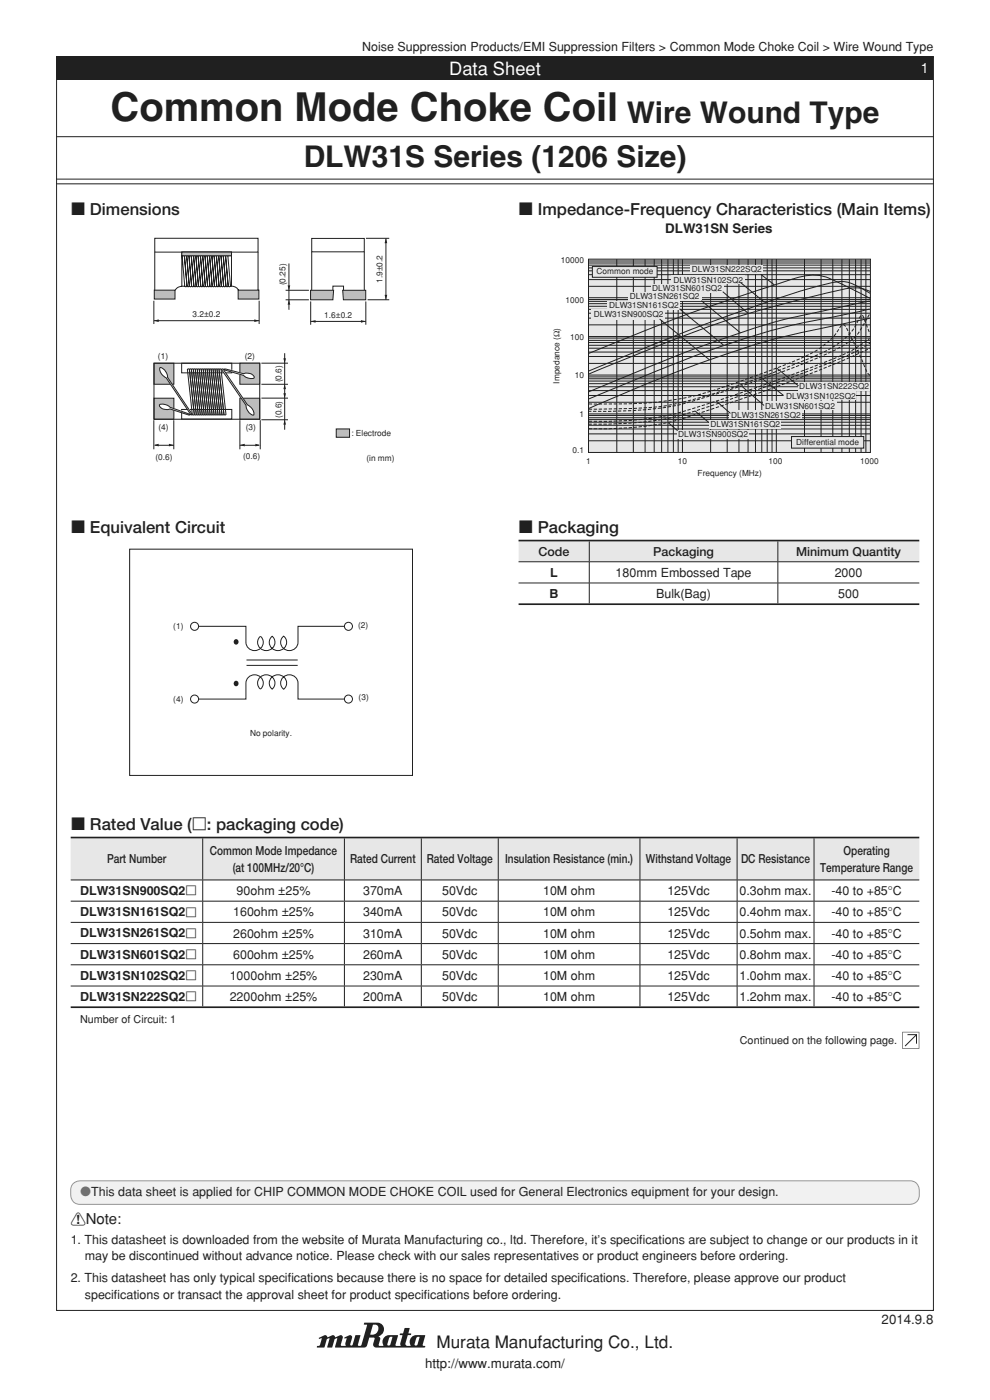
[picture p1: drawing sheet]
<svg xmlns="http://www.w3.org/2000/svg" width="210mm" height="297mm" viewBox="0 0 210 297" stroke-linecap="round" stroke-linejoin="round" font-family="sans-serif">
<path d="M12 12h186v266h-186z" fill="none" stroke="#231f20" stroke-width=".21"/>
<path d="M12 12h186v5h-186z" fill="#231f20"/>
<path d="M15.4 251.2a2.19 2.19 0 0 1 1.6-.7h176a2.3 2.3 0 0 1 2 3 1.93 1.93 0 0 1-2 2h-176a2.3 2.3 0 0 1-2-3l.1-.7z" fill="#f1f1f2"/>
<path d="M15.4 251.2a2.19 2.19 0 0 1 1.6-.7h176a2.3 2.3 0 0 1 2 3 1.93 1.93 0 0 1-2 2h-176a2.3 2.3 0 0 1-2-3l.1-.7z" fill="none" stroke="#939598" stroke-width=".21"/>
<path d="M88.4 283.7l.3-.1 .3 .1-.4 1.5-.5 .2-.2-.2zM82.6 283.7l.4-.1 .2 .1-.4 1.5-.4 .2-.2-.2zM79.1 281a.88 .88 0 0 1 1.1 .3 .88 .88 0 0 1-.1 1.1l-.3 .5a1.17 1.17 0 0 1-1.3 .1zM67.6 283.8l.1 .2 .4-.1a2.21 2.21 0 0 1-.5 1.6h-.3l-.1 .3 1.6 .1 .5-1.8 .5-.2 .1 .1-.5 1.8 .1 .1h1l.5-1.8 .4-.2 .2 .1-.5 1.8 .1 .1 6.3-.1 .4-.4 .5-1.6h1l-.3 1.4a.63 .63 0 0 0 .7 .7h10.3l.1-.3-.5-.1-.1-.2 .6-2-1.9-.1a1.55 1.55 0 0 0-1.2 2.3h-.9l-.2-.4 .5-1.8 .6-.1 .1-.1v-.2l-.6-.1 .3-1.1h-1l-.4 1.2-.7 .1v.2l.6 .1-.5 1.7v.5h-.8l-.2-.2 .5-1.9-.1-.2a4.2 4.2 0 0 0-2.6 .3 1.72 1.72 0 0 0-.4 2h-.9l.3-1.5-.4-.5a1.5 1.5 0 0 0 1.1-1.8 1.5 1.5 0 0 0-1.8-1.1h-2.3l-.1 .4 .7 .1-1.3 4.4h-.5l-.2-.2 .5-2h-1l-.6 2-.3 .1-.2-.2 .4-1.5a.45 .45 0 0 0-.6-.4l-1.1 .5 .1 .2h.4l-.3 1.5h-.7l-.2-.2 .4-1.6a.45 .45 0 0 0-.6-.4l-.9 .4-.4-.4-.3-.1-1 .5a.56 .56 0 0 0-.7-.4z" fill="#231f20"/>
<path d="M12 29h186zM12 38h186zM12 39h186z" fill="none" stroke="#231f20" stroke-width=".21"/>
<g fill="#fff">
<path d="M32.8 50.6h21.9v11h.2v1.8h-4.4l.1-1.8a1.66 1.66 0 0 0-2.1-.8h-9a1.93 1.93 0 0 0-2.4 .8v1.8h-4.4z"/>
<path d="M32.7 77.1h22.4v11.8h-22.4z"/>
<path d="M66.1 50.6h11.2v11h.3v2h-4.8l-.1-2h.2v-.9h-2.3v.9h.2l-.2 2h-4.7v-2h.2z"/>
</g>
<path d="M50.9 84.5h4.2v4.4h-4.2z" fill="#bbbdc0"/>
<path d="M51.1 84.5h-.2v4.4h4.2v-4.4h-3.5" fill="none" stroke="#231f20" stroke-width=".21"/>
<path d="M47 78.4h.4l5.1 7.5a1.95 1.95 0 0 1 1.2 2.2 2.22 2.22 0 0 1-1.5-2.1z" fill="#fff"/>
<path d="M47 78.4h.4l5.1 7.5a1.95 1.95 0 0 1 1.2 2.2 2.22 2.22 0 0 1-1.5-2.1z" fill="none" stroke="#231f20" stroke-width=".21"/>
<path d="M32.7 77.1h4.2v4.4h-4.2z" fill="#bbbdc0"/>
<path d="M36.1 81.5h-3.4v-4.4h4.2v4.4h-.3" fill="none" stroke="#231f20" stroke-width=".21"/>
<path d="M33.9 78a1.68 1.68 0 0 1 1.4 1.1l.2 .9 5.3 7.9-.1 .1-.2-.1-5.2-7.7a2.17 2.17 0 0 1-1.4-2.2z" fill="#fff"/>
<path d="M33.9 78a1.68 1.68 0 0 1 1.4 1.1l.2 .9 5.3 7.9-.1 .1-.2-.1-5.2-7.7a2.17 2.17 0 0 1-1.4-2.2z" fill="none" stroke="#231f20" stroke-width=".21"/>
<path d="M32.7 84.5h4.2v4.4h-4.2z" fill="#bbbdc0"/>
<path d="M36.9 86.6v-2.1h-4.2v4.4h4.2v-1.9" fill="none" stroke="#231f20" stroke-width=".21"/>
<path d="M33.9 85.8a2.31 2.31 0 0 1 2.2 .6l4.3 1.5-.4 .1-3.9-1.2a1.77 1.77 0 0 1-2.3-.8z" fill="#fff"/>
<path d="M32.8 50.6h21.9v2.9h-21.9zM33.9 85.8a2.31 2.31 0 0 1 2.2 .6l4.3 1.5-.4 .1-3.9-1.2a1.77 1.77 0 0 1-2.3-.8z" fill="none" stroke="#231f20" stroke-width=".21"/>
<path d="M32.7 61.6h4.4v1.8h-4.4z" fill="#bbbdc0"/>
<path d="M32.7 61.6h4.4v1.8h-4.4z" fill="none" stroke="#231f20" stroke-width=".21"/>
<path d="M50.5 61.6h4.4v1.8h-4.4z" fill="#bbbdc0"/>
<g fill="none" stroke="#231f20" stroke-width=".21">
<path d="M32.8 53.5v8M38.5 54.2h10.6M38.6 54.3l.3-.2 .2 .2 .6 6.4-.3 .1-.2-.1zM39.1 54.3l.3-.2 .2 .2 .6 6.4-.3 .1-.2-.1zM39.6 54.3l.3-.2 .2 .2 .5 6.4-.2 .1-.2-.1zM40.1 54.3l.2-.2 .3 .2 .5 6.4-.2 .1-.3-.1zM40.6 54.3l.2-.2 .3 .2 .5 6.4-.2 .1-.3-.1zM41.1 54.3l.2-.2 .2 .2 .6 6.4-.2 .1-.3-.1zM41.5 54.3l.3-.2 .2 .2 .6 6.4-.3 .1-.2-.1zM42 54.3l.3-.2 .2 .2 .6 6.4-.3 .1-.2-.1zM42.5 54.3l.3-.2 .2 .2 .6 6.4-.3 .1-.2-.1zM43 54.3l.2-.2 .3 .2 .5 6.4-.2 .1-.3-.1z"/>
<path d="M43.5 54.3l.2-.2 .3 .2 .5 6.4-.2 .1-.3-.1zM44 54.3l.2-.2 .3 .2 .5 6.4-.2 .1-.3-.1zM44.4 54.3l.3-.2 .2 .2 .6 6.4-.2 .1-.3-.1zM44.9 54.3l.3-.2 .2 .2 .6 6.4-.3 .1-.2-.1zM45.4 54.3l.3-.2 .2 .2 .6 6.4-.3 .1-.2-.1zM45.9 54.3l.3-.2 .2 .2 .6 6.4-.3 .1-.2-.1zM46.4 54.3l.2-.2 .3 .2 .5 6.4-.2 .1-.3-.1zM46.9 54.3l.2-.2 .3 .2 .5 6.4-.2 .1-.3-.1zM47.4 54.3l.2-.2 .2 .2 .6 6.4-.2 .1-.3-.1zM47.8 54.3l.3-.2 .2 .2 .6 6.4-.2 .1-.3-.1zM54.7 53.5v8M32.7 77.1h22.4v11.8h-22.4z"/>
<path d="M38.6 60.7l-.8 .2-.6 .7M39.2 60.7h-.6v-7.2h10.5v7.2h-.2M49.2 60.7l.8 .2 .6 .7M50.5 61.6h4.4v1.8h-4.4z"/>
</g>
<path d="M50.9 77.1h4.2v4.4h-4.2z" fill="#bbbdc0"/>
<path d="M49.2 78.9v.2h-1.3M49.2 78.5v-1.4h-10.7v2h8.9M50.9 79v-1.9h4.2v4.4h-4.2v-2M39.7 86.9h-1.2v.2M40.3 86.9h8.9v2h-10.7v-1.4" fill="none" stroke="#231f20" stroke-width=".21"/>
<path d="M47.5 78.4l.5-.1 3.7 1a1.77 1.77 0 0 1 2.2 .8 1.93 1.93 0 0 1-2.2-.5z" fill="#fff"/>
<g fill="none" stroke="#231f20" stroke-width=".21">
<path d="M66.1 50.6h11.2v2.8h-11.2zM39.8 78.4l.2-.1 .2 .1 1 9.5-.2 .1-.2-.1zM40.2 78.4l.2-.1 .2 .1 1 9.5-.2 .1-.2-.1zM40.6 78.4l.2-.1 .2 .1 1.1 9.5-.2 .1-.3-.1zM41 78.4l.2-.1 .2 .1 1.1 9.5-.2 .1-.3-.1zM41.4 78.4l.3-.1 .2 .1 1 9.5-.2 .1-.2-.1zM41.8 78.4l.3-.1 .2 .1 1 9.5-.2 .1-.2-.1zM42.3 78.4l.2-.1 .2 .1 1 9.5-.2 .1-.2-.1zM42.7 78.4l.2-.1 .2 .1 1.1 9.5-.2 .1-.3-.1zM43.1 78.4l.2-.1 .2 .1 1.1 9.5-.2 .1-.3-.1zM43.5 78.4l.3-.1 .2 .1 1 9.5-.2 .1-.2-.1zM43.9 78.4l.3-.1 .2 .1 1 9.5-.2 .1-.2-.1z"/>
<path d="M44.4 78.4l.2-.1 .2 .1 1 9.5-.2 .1-.2-.1zM44.8 78.4l.2-.1 .2 .1 1 9.5-.2 .1-.2-.1zM45.2 78.4l.2-.1 .2 .1 1.1 9.5-.2 .1-.3-.1zM45.6 78.4l.2-.1 .2 .1 1.1 9.5-.2 .1-.2-.1zM46 78.4l.3-.1 .2 .1 1 9.5-.2 .1-.2-.1zM46.5 78.4l.2-.1 .2 .1 1 9.5-.2 .1-.2-.1zM47.5 78.4l.5-.1 3.7 1a1.77 1.77 0 0 1 2.2 .8 1.93 1.93 0 0 1-2.2-.5z"/>
</g>
<path d="M65.9 61.6h4.9l-.2 2h-4.7z" fill="#bbbdc0"/>
<path d="M65.9 61.6h4.9l-.2 2h-4.7z" fill="none" stroke="#231f20" stroke-width=".21"/>
<path d="M72.7 61.6h4.9v2h-4.8z" fill="#bbbdc0"/>
<g fill="none" stroke="#231f20" stroke-width=".21">
<path d="M66.1 53.4v8.2M77.3 53.4v8.2M77.6 50.6h5M81.9 50.6v13M32.6 63.8v4.9M32.6 68h22.4M55 63.8v4.9M55.4 77h5.7M65.9 64v4.9M65.9 68.2h11.7M72.7 61.6h4.9v2h-4.8zM72.9 61.5v-.8h-2.3v.9"/>
<path d="M77.6 64v4.9M78 63.6h4.6M55.4 81.5h5.7M55.4 84.5h5.7M55.4 89h5.7"/>
</g>
<path d="M38.6 53.5h10.5v.7h-10.5z" fill="#bbbdc0"/>
<path d="M38.6 53.5h10.5v.7h-10.5zM61.3 55.9v9.8M60.4 74.9v16.3M60.6 61.6h4.9M60.6 63.6h4.9M32.6 89.1v6.2M32.8 94.5h4.1M36.9 89.1v6.2M50.9 89.1v6.2M50.9 94.5h4M55.2 89.1v6.2" fill="none" stroke="#231f20" stroke-width=".21"/>
<path d="M71.3 91h2.8v1.8h-2.8z" fill="#bbbdc0"/>
<path d="M71.3 91h2.8v1.8h-2.8z" fill="none" stroke="#231f20" stroke-width=".21"/>
<g fill="#231f20">
<path d="M53.9 67.8l1.1 .2-1.1 .3z"/>
<path d="M60.4 81.5l.3 1.1h-.6z"/>
<path d="M32.6 68l1.1-.2v.5z"/>
<path d="M35.8 94.1l1.1 .3-1.1 .3z"/>
<path d="M32.6 94.4l1.1-.3v.6z"/>
<path d="M54.2 94.1l1 .3-1 .3z"/>
<path d="M50.9 94.4l1-.3v.6z"/>
<path d="M76.6 67.9l1 .3-1 .3z"/>
<path d="M65.9 68.2l1-.3v.6z"/>
<path d="M60.1 76h.6l-.3 1z"/>
<path d="M81.9 50.6l.2 1h-.5z"/>
<path d="M81.6 62.6h.5l-.2 1z"/>
<path d="M61.3 63.6l.3 1h-.6z"/>
<path d="M61 60.6h.6l-.3 1z"/>
<path d="M60.4 89l.3 1.1h-.6z"/>
<path d="M60.1 83.4h.6l-.3 1.1z"/>
</g>
<path d="M124.8 55h59.8v41h-59.8z" fill="#e6e7e8"/>
<g fill="none" stroke="#231f20" stroke-width=".21">
<path d="M124.8 59.3h59.8M124.8 58.3h59.8M124.8 57.5h59.8M124.8 56.8h59.8M124.8 56.2h59.8M124.8 55.8h59.8M124.8 55.4h59.8M124.8 55h59.8v41h-59.8zM130.8 55v41M134.3 55v40.9M136.8 55v41M138.8 55v41"/>
<path d="M140.3 55v41M141.7 55v41M142.8 55v41M143.9 55v41M144.8 55v41M150.7 55v41M154.3 55v41M156.7 55v41M158.7 55v41M160.3 55v41M161.6 55v41M162.7 55v41"/>
<path d="M163.8 55v41M164.7 55v41M170.7 55v41M174.2 55v41M176.7 55v41M178.6 55v41M180.2 55v41M181.5 55v41M182.7 55v41M183.7 55v41M124.8 80h59.8M124.8 77.1h59.8"/>
<path d="M124.8 75.6h59.8M124.8 74.7h59.8M124.8 73.9h59.8M124.8 73.3h59.8M124.8 72.7h59.8M124.8 72.2h59.8M124.8 71.7h59.8M124.8 68.9h59.8M124.8 67.5h59.8M124.8 66.4h59.8M124.8 65.6h59.8M124.8 65h59.8"/>
<path d="M124.8 64.4h59.8M124.8 63.9h59.8M124.8 63.5h59.8M124.8 60.7h59.8M124.8 79.6h59.8M124.8 71.4h59.8M124.8 63.2h59.8M184.5 65.6l-2.4 .5a208.8 208.8 0 0 0-23.5 5.5 423.7 423.7 0 0 0-33.8 13.1M184.5 67.5l-.4 .1a318.4 318.4 0 0 0-24 5.5 333.7 333.7 0 0 0-35.2 13.6M184.5 63.9l-4.4 .9a182.6 182.6 0 0 0-24.5 6.3 431.6 431.6 0 0 0-30.8 12M184.6 63.3l-6.2-3.1a13.8 13.8 0 0 0-5.6-1.8 27.9 27.9 0 0 0-8.5 2l-.9 .3a382.7 382.7 0 0 0-38.6 14.3M184.6 62.2h-.1a19.1 19.1 0 0 0-5.4-2.4 28 28 0 0 0-8.3 1.7 487.4 487.4 0 0 0-46 17.2"/>
<path d="M184.7 61.8a10 10 0 0 0-7.4-.1 232.1 232.1 0 0 0-42.4 13.5l-10.2 4.2M124.8 93.5h59.8M124.8 92h59.8M124.8 91h59.8M124.8 90.2h59.8M124.8 89.6h59.8M124.8 89h59.8M124.8 88.6h59.8M124.8 88.1h59.8M124.8 85.3h59.8M124.8 83.9h59.8M124.8 82.9h59.8"/>
<path d="M124.8 82h59.8M124.8 81.4h59.8M124.8 80.8h59.8M124.8 80.4h59.8M124.8 87.8h59.8"/>
</g>
<path d="M124.7 87.2l.8 .1a95.7 95.7 0 0 0 18.1-1.3 235.2 235.2 0 0 0 33.1-11.6l1.2-.6a10.4 10.4 0 0 0 5.7-5.8l.9-1.4M124.8 90h.7a76.4 76.4 0 0 0 18.9-1.9 437.8 437.8 0 0 0 36.4-13.2l3.7-2.1M124.9 86.8h4.3a64.6 64.6 0 0 0 15.5-1.5 206.4 206.4 0 0 0 29.9-10.5 15.6 15.6 0 0 0 6.8-5.6l1.3-2.3a.91 .91 0 0 1 .7 .9l1.1 3M124.9 89.4h.2a66.1 66.1 0 0 0 25.6-3.9 341.1 341.1 0 0 0 29.5-10.9l4.3-2.8M124.9 90.9h.2a74.1 74.1 0 0 0 18.2-1.6 335.3 335.3 0 0 0 41.2-15.4l.1-.1M124.9 85.7a88.4 88.4 0 0 0 22.5-1.7 198 198 0 0 0 25-9.2 14.1 14.1 0 0 0 6.1-5.8l.3-.1h.3a86.7 86.7 0 0 1 4.9 10.2l.7 .7" fill="none" stroke="#231f20" stroke-width=".21" stroke-dasharray=".7 .4" stroke-linecap="butt"/>
<g fill="#e6e7e8">
<path d="M146.5 56.3h15.4v1.9h-15.4z"/>
<path d="M142.5 58.4h15.5v1.9h-15.5z"/>
<path d="M138 60.2h15.5v1.9h-15.5z"/>
<path d="M133.2 62h15.7v1.8h-15.7z"/>
<path d="M128.8 63.8h15.5v1.9h-15.5z"/>
<path d="M125.4 65.5h15.7v2.3h-15.7z"/>
</g>
<path d="M157.1 60l5.1 4.1M161.4 58.2l2.9 2.2M139.9 67.7l10.6 8.7M144.1 65.5l9.4 7.7M148.8 63.8l8.3 6.8M153.3 61.9l5.4 4.6" fill="none" stroke="#231f20" stroke-width=".21"/>
<g fill="#e6e7e8">
<path d="M169.3 81.2h15.1v1.7h-15.1z"/>
<path d="M166.2 83.1h15.4v1.8h-15.4z"/>
<path d="M161.9 85.2h15.5v1.8h-15.5z"/>
</g>
<path d="M164.7 78.1l4.7 3.8M157.3 81.9l4.8 4.1M161.4 80.1l4.8 3.8" fill="none" stroke="#231f20" stroke-width=".21"/>
<path d="M154.7 87.1h15.4v1.8h-15.4z" fill="#e6e7e8"/>
<path d="M152 85.1l2.9 2.6" fill="none" stroke="#231f20" stroke-width=".21"/>
<path d="M150.5 89.1h15.2v1.8h-15.2z" fill="#e6e7e8"/>
<path d="M147.5 87.2l2.9 2.4" fill="none" stroke="#231f20" stroke-width=".21"/>
<path d="M143.7 91.2h15.2v1.9h-15.2z" fill="#e6e7e8"/>
<path d="M141.8 89.7l1.9 1.7" fill="none" stroke="#231f20" stroke-width=".21"/>
<path d="M125.7 56.6h13.7v2.2h-13.7z" fill="#e6e7e8"/>
<path d="M125.7 56.6h13.7v2.2h-13.7z" fill="none" stroke="#231f20" stroke-width=".21"/>
<path d="M167.9 92.6h15.3v2.5h-15.3z" fill="#e6e7e8"/>
<path d="M167.9 92.6h15.3v2.5h-15.3zM41.4 132.9h10.8v3.4a1.8 1.8 0 0 0 2.5 1.6 1.8 1.8 0 0 0 .5-2.9 1.77 1.77 0 0 0 0 2.5 1.77 1.77 0 0 0 2.5 0 1.77 1.77 0 0 0 0-2.5 1.77 1.77 0 0 0 0 2.5 1.77 1.77 0 0 0 2.5 0 1.77 1.77 0 0 0 0-2.5 1.8 1.8 0 0 0 .5 2.9 1.8 1.8 0 0 0 2.5-1.6v-3.4h10.7" fill="none" stroke="#231f20" stroke-width=".21"/>
<circle cx="50.1" cy="136.2" r=".55" fill="#231f20"/>
<circle cx="41.3" cy="132.9" r=".85" fill="#fff"/>
<circle cx="41.3" cy="132.9" r=".85" fill="none" stroke="#231f20" stroke-width=".21"/>
<circle cx="73.9" cy="132.9" r=".85" fill="#fff"/>
<g fill="none" stroke="#231f20" stroke-width=".21">
<path d="M52.3 140h10.8M73.9 148.3h-10.7v-3.4a1.8 1.8 0 0 0-2.5-1.6 1.8 1.8 0 0 0-.5 2.9 1.77 1.77 0 0 0 0-2.5 1.77 1.77 0 0 0-2.5 0 1.77 1.77 0 0 0 0 2.5 1.77 1.77 0 0 0 0-2.5 1.77 1.77 0 0 0-2.5 0 1.77 1.77 0 0 0 0 2.5 1.8 1.8 0 0 0-.5-2.9 1.8 1.8 0 0 0-2.5 1.6v3.4h-10.8"/>
<circle cx="73.9" cy="132.9" r=".85"/>
</g>
<circle cx="50.1" cy="145" r=".55" fill="#231f20"/>
<circle cx="41.3" cy="148.3" r=".85" fill="#fff"/>
<circle cx="41.3" cy="148.3" r=".85" fill="none" stroke="#231f20" stroke-width=".21"/>
<circle cx="73.9" cy="148.3" r=".85" fill="#fff"/>
<g fill="none" stroke="#231f20" stroke-width=".21">
<path d="M27.5 116.5h60v48h-60zM52.3 141.2h10.8"/>
<circle cx="73.9" cy="148.3" r=".85"/>
</g>
<path d="M110 114.7h15v4.5h-15zM125 114.7h40v4.5h-40zM165 114.7h30v4.5h-30z" fill="#e6e7e8"/>
<path d="M110 114.7h85M110 128.2h85" fill="none" stroke="#231f20" stroke-width=".35"/>
<path d="M110 119.2h85M125 114.9v4.2M125 119.2v4.4M165 114.9v4.2M165 119.2v4.4M110 123.7h85M125 123.7v4.3M165 123.7v4.3" fill="none" stroke="#231f20" stroke-width=".21"/>
<path d="M15 177.7h28v9h-28zM43 177.7h30.1v9h-30.1zM73.1 177.7h16.3v9h-16.3zM89.4 177.7h16.3v9h-16.3zM105.7 177.7h30v9h-30zM135.7 177.7h20.7v9h-20.7zM156.4 177.7h16.3v9h-16.3zM172.7 177.7h22.3v9h-22.3z" fill="#e6e7e8"/>
<path d="M15 177.7h180M15 213.7h180" fill="none" stroke="#231f20" stroke-width=".35"/>
<g fill="none" stroke="#231f20" stroke-width=".21">
<path d="M43 177.9v8.7M73.1 177.9v8.7M89.4 177.9v8.7M105.7 177.9v8.7M135.7 177.9v8.7M156.4 177.9v8.7M172.7 177.9v8.7M15 186.7h180M15 191.2h180M15 195.7h180M43 186.7v4.4M43 191.2v4.4"/>
<path d="M43 195.7v4.4M73.1 186.7v4.4M73.1 191.2v4.4M73.1 195.7v4.4M89.4 186.7v4.4M89.4 191.2v4.4M89.4 195.7v4.4M105.7 186.7v4.4M105.7 191.2v4.4M105.7 195.7v4.4M135.7 186.7v4.4M135.7 191.2v4.4"/>
<path d="M135.7 195.7v4.4M156.4 186.7v4.4M156.4 191.2v4.4M156.4 195.7v4.4M172.7 186.7v4.4M172.7 191.2v4.4M172.7 195.7v4.4M15 200.2h180M15 204.7h180M15 209.2h180M43 200.2v4.4M43 204.7v4.4"/>
<path d="M43 209.2v4.3M73.1 200.2v4.4M73.1 204.7v4.4M73.1 209.2v4.3M89.4 200.2v4.4M89.4 204.7v4.4M89.4 209.2v4.3M105.7 200.2v4.4M105.7 204.7v4.4M105.7 209.2v4.3M135.7 200.2v4.4M135.7 204.7v4.4"/>
<path d="M135.7 209.2v4.3M156.4 200.2v4.4M156.4 204.7v4.4M156.4 209.2v4.3M172.7 200.2v4.4M172.7 204.7v4.4M172.7 209.2v4.3"/>
</g>
<path d="M191.5 219h3.4v3.4h-3.4zM191.4 218.9v3.6h3.6v-3.6z" fill="#231f20"/>
<path d="M192.5 219.5h1.9v1.9M194.4 219.5l-2.4 2.4" fill="none" stroke="#231f20" stroke-width=".21"/>
<text font-size="8.5" fill="#231f20" x="23.4" y="25.8">Common Mode Choke Coil</text>
<g font-size="6.3" fill="#231f20">
<text x="132.9" y="26.1">Wire Wound Type</text>
<text x="64.4" y="35.5">DLW31S Series (1206 Size)</text>
</g>
<text font-size="3.9" fill="#fff" x="95.3" y="15.9">Data Sheet</text>
<text font-size="3.6" fill="#231f20" x="92.6" y="285.9">Murata Manufacturing Co., Ltd.</text>
<g font-size="3.5" fill="#231f20">
<text x="15" y="45.6">c Dimensions</text>
<text x="110" y="45.6">c Impedance-Frequency Characteristics (Main Items)</text>
<text x="15" y="113.1">c Equivalent Circuit</text>
<text x="110" y="113.1">c Packaging</text>
<text x="15" y="176.1">c Rated Value (p: packaging code)</text>
</g>
<text font-size="3.2" fill="#231f20" x="15" y="259.8">!Note:</text>
<text font-size="3" fill="#fff" x="195.3" y="15.6">1</text>
<g font-size="2.8" fill="#231f20">
<text x="141.1" y="49.4">DLW31SN Series</text>
<text x="187" y="280.9">2014.9.8</text>
<text x="90.2" y="290.1">http://www.murata.com/</text>
</g>
<g font-size="2.6" fill="#231f20">
<text x="76.8" y="10.8">Noise Suppression Products/EMI Suppression Filters &gt; Common Mode Choke Coil &gt; Wire Wound Type</text>
<text x="114.2" y="117.9">Code</text>
<text x="138.6" y="117.9">Packaging</text>
<text x="168.9" y="117.9">Minimum Quantity</text>
<text x="116.7" y="122.4">L</text>
<text x="130.6" y="122.4">180mm Embossed Tape</text>
<text x="177.1" y="122.4">2000</text>
<text x="116.5" y="126.9">B</text>
<text x="139.2" y="126.9">Bulk(Bag)</text>
<text x="177.8" y="126.9">500</text>
<text x="22.7" y="183.1">Part Number</text>
<text x="44.5" y="181.4">Common Mode Impedance</text>
<text x="49.4" y="184.9">(at 100MHz/20°C)</text>
<text x="74.2" y="183.1">Rated Current</text>
<text x="90.5" y="183.1">Rated Voltage</text>
<text x="107.1" y="183.1">Insulation Resistance (min.)</text>
<text x="137" y="183.1">Withstand Voltage</text>
<text x="157.2" y="183.1">DC Resistance</text>
<text x="174" y="184.9">Temperature Range</text>
<text x="178.9" y="181.4">Operating</text>
<text x="17" y="189.9">DLW31SN900SQ2p</text>
<text x="50.2" y="189.9">90ohm ±25%</text>
<text x="77" y="189.9">370mA</text>
<text x="93.8" y="189.9">50Vdc</text>
<text x="115.2" y="189.9">10M ohm</text>
<text x="141.6" y="189.9">125Vdc</text>
<text x="156.9" y="189.9">0.3ohm max.</text>
<text x="176.4" y="189.9">-40 to +85°C</text>
<text x="17" y="194.4">DLW31SN161SQ2p</text>
<text x="49.5" y="194.4">160ohm ±25%</text>
<text x="77" y="194.4">340mA</text>
<text x="93.8" y="194.4">50Vdc</text>
<text x="115.2" y="194.4">10M ohm</text>
<text x="141.6" y="194.4">125Vdc</text>
<text x="156.9" y="194.4">0.4ohm max.</text>
<text x="176.4" y="194.4">-40 to +85°C</text>
<text x="17" y="198.9">DLW31SN261SQ2p</text>
<text x="17" y="203.4">DLW31SN601SQ2p</text>
<text x="49.5" y="198.9">260ohm ±25%</text>
<text x="49.5" y="203.4">600ohm ±25%</text>
<text x="77" y="198.9">310mA</text>
<text x="77" y="203.4">260mA</text>
<text x="93.8" y="198.9">50Vdc</text>
<text x="93.8" y="203.4">50Vdc</text>
<text x="115.2" y="198.9">10M ohm</text>
<text x="115.2" y="203.4">10M ohm</text>
<text x="141.6" y="198.9">125Vdc</text>
<text x="141.6" y="203.4">125Vdc</text>
<text x="156.9" y="198.9">0.5ohm max.</text>
<text x="156.9" y="203.4">0.8ohm max.</text>
<text x="176.4" y="198.9">-40 to +85°C</text>
<text x="176.4" y="203.4">-40 to +85°C</text>
<text x="17" y="207.9">DLW31SN102SQ2p</text>
<text x="48.7" y="207.9">1000ohm ±25%</text>
<text x="77" y="207.9">230mA</text>
<text x="93.8" y="207.9">50Vdc</text>
<text x="115.2" y="207.9">10M ohm</text>
<text x="141.6" y="207.9">125Vdc</text>
<text x="156.9" y="207.9">1.0ohm max.</text>
<text x="176.4" y="207.9">-40 to +85°C</text>
<text x="17" y="212.4">DLW31SN222SQ2p</text>
<text x="48.7" y="212.4">2200ohm ±25%</text>
<text x="77" y="212.4">200mA</text>
<text x="93.8" y="212.4">50Vdc</text>
<text x="115.2" y="212.4">10M ohm</text>
<text x="141.6" y="212.4">125Vdc</text>
<text x="156.9" y="212.4">1.2ohm max.</text>
<text x="176.4" y="212.4">-40 to +85°C</text>
<text x="15" y="263.9">1. This datasheet is downloaded from the website of Murata Manufacturing co., ltd. Therefore, it’s specifcations are subject to change or our products in it</text>
<text x="135.6" y="263.9">i</text>
<text x="18" y="267.4">may be discontinued without advance notice. Please check with our sales representatives or product engineers before ordering.</text>
<text x="15" y="272">2. This datasheet has only typical specifcations because there is no space for detailed specif</text>
<text x="18" y="275.5">specif</text>
<text x="24.2" y="275.5">i cations or transact the approval sheet for product specif</text>
<text x="61" y="272">i</text>
<text x="89.9" y="275.5">i cations before ordering.</text>
<text x="123.1" y="272">i cations. Therefore, please approve our product</text>
</g>
<text font-size="2.6" fill="#6d6e70" x="17" y="253.8">oThis data sheet is applied for CHIP COMMON MODE CHOKE COIL used for General Electronics equipment for your design.</text>
<g font-size="2.3" fill="#231f20">
<text x="17" y="217">Number of Circuit: 1</text>
<text x="156.9" y="221.4">Continued on the following page.</text>
</g>
<g font-size="1.8" fill="#231f20">
<text x="119" y="55.8">10000</text>
<text x="126.6" y="58.2">Common mode</text>
<text x="142.9" y="60">DLW31SN102SQ2</text>
<text x="146.8" y="57.8">DLW31SN222SQ2</text>
<text x="60.6" y="60.5" transform="rotate(-90 60.6 60.5)">(0.25)</text>
<text x="81.2" y="60" transform="rotate(-90 81.2 60)">1.9±0.2</text>
<text x="119.9" y="64.2">1000</text>
<text x="129.2" y="65.3">DLW31SN161SQ2</text>
<text x="133.6" y="63.5">DLW31SN261SQ2</text>
<text x="138.4" y="61.7">DLW31SN601SQ2</text>
<text x="40.8" y="67.3">3.2±0.2</text>
<text x="68.8" y="67.5">1.6±0.2</text>
<text x="126" y="67.3">DLW31SN900SQ2</text>
<text x="33.5" y="76.1">(1)</text>
<text x="51.9" y="76.1">(2)</text>
<text x="120.9" y="72">100</text>
<text x="59.7" y="81.1" transform="rotate(-90 59.7 81.1)">(0.6)</text>
<text x="118.7" y="81.4" transform="rotate(-90 118.7 81.4)">Impedance (Ω)</text>
<text x="121.9" y="80.3">10</text>
<text x="169.6" y="82.6">DLW31SN222SQ2</text>
<text x="59.7" y="88.7" transform="rotate(-90 59.7 88.7)">(0.6)</text>
<text x="122.9" y="88.5">1</text>
<text x="155.1" y="88.6">DLW31SN261SQ2</text>
<text x="162.3" y="86.7">DLW31SN601SQ2</text>
<text x="166.7" y="84.7">DLW31SN102SQ2</text>
<text x="33.6" y="91.3">(4)</text>
<text x="52.1" y="91.3">(3)</text>
<text x="74.5" y="92.6">: Electrode</text>
<text x="143.9" y="92.7">DLW31SN900SQ2</text>
<text x="150.7" y="90.7">DLW31SN161SQ2</text>
<text x="168.9" y="94.4">Differential mode</text>
<text x="33" y="97.6">(0.6)</text>
<text x="51.6" y="97.4">(0.6)</text>
<text x="77.7" y="97.7">(in mm)</text>
<text x="121.4" y="96.1">0.1</text>
<text x="124.3" y="98.4">1</text>
<text x="143.8" y="98.4">10</text>
<text x="148" y="100.9">Frequency (MHz)</text>
<text x="163" y="98.4">100</text>
<text x="182.5" y="98.4">1000</text>
<text x="36.8" y="133.4">(1)</text>
<text x="76" y="133.3">(2)</text>
<text x="36.8" y="149">(4)</text>
<text x="76.1" y="148.6">(3)</text>
<text x="53" y="156.1">No polarity.</text>
</g>
</svg>
